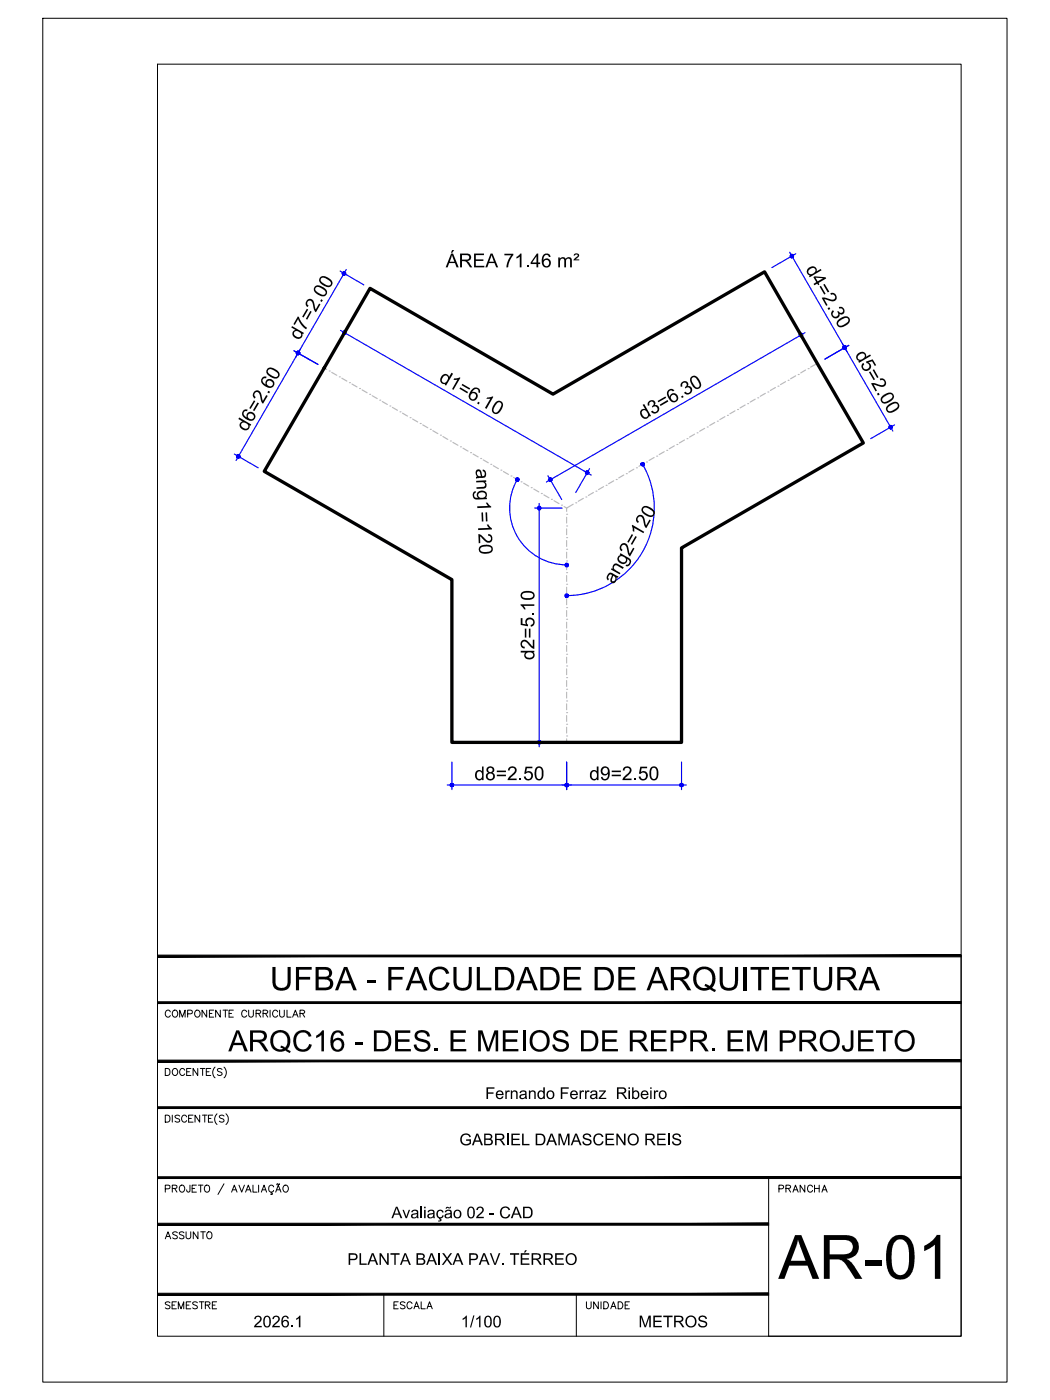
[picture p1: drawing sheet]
<svg xmlns="http://www.w3.org/2000/svg" width="229mm" height="305mm" viewBox="0 0 229 305" stroke-linecap="round" stroke-linejoin="round" font-family="sans-serif">
<!-- layer: ARQ_EIXO CINZA 04 -->
<g fill="none" stroke="#bababa" stroke-width=".25">
<path d="M177.9 79.1l-1.4 .8M70.6 80.1l.5 .3M71.7 80.8h.1M72.2 81.1l1.1 .6M73.9 82h.1M74.4 82.3l1.1 .7M76.1 83.3h.1M76.6 83.6l1.1 .6M78.3 84.6h.1M78.8 84.9l1.1 .6M80.5 85.9h.1M81 86.1l1.1 .7"/>
<path d="M82.7 87.1h.1M83.2 87.4l1.1 .7M84.9 88.4h.1M85.4 88.7l1.1 .6M87.1 89.7h.1M87.6 90l1.1 .6M89.3 90.9h.1M89.8 91.2l1.1 .7M91.5 92.2h.1M92 92.5l1.1 .6M93.7 93.5h.1M94.2 93.8l1.1 .6"/>
<path d="M95.9 94.7h.1M96.4 95l1.1 .7M98 96h.1M98.6 96.3l1.1 .6M100.2 97.3h.1M100.8 97.6l1.1 .6M102.4 98.6h.1M103 98.8l1.1 .7M104.6 99.8h.1M142.4 99.6l-1.1 .6M143 99.3h.1M144.6 98.3l-1.1 .7"/>
<path d="M145.2 98h.1M146.8 97.1l-1.1 .6M147.4 96.8h.1M149 95.8l-1.1 .6M149.6 95.5h.1M151.2 94.5l-1.1 .7M151.8 94.2h.1M153.4 93.3l-1.1 .6M155.6 92l-1.1 .6M156.2 91.7h.1M157.8 90.7l-1.1 .7M158.4 90.4h.1"/>
<path d="M160 89.5l-1.1 .6M160.6 89.2h.1M162.2 88.2l-1.1 .6M162.8 87.9h.1M164.4 86.9l-1.1 .6M165 86.6h.1M166.6 85.6l-1.1 .7M167.2 85.3h.1M168.8 84.4l-1.1 .6M169.4 84.1h.1M171 83.1l-1.1 .6M171.6 82.8h.1"/>
<path d="M173.2 81.8l-1.1 .7M173.8 81.5h.1M175.4 80.6l-1.1 .6M175.9 80.3h.1M105.2 100.1l1.1 .7M109.1 102.4h.1M109.6 102.7l1.1 .6M111.3 103.6h.1M111.8 103.9l1.1 .7M113.5 104.9h.1M114 105.2l1.1 .6M115.7 106.2h.1"/>
<path d="M116.2 106.5l1.1 .6M117.9 107.4h.1M118.4 107.7l1.1 .7M120.1 108.7h.1M120.6 109l1.1 .6M122.3 110h.1M122.8 110.3l.6 .3M123.4 119.6h.1M123.4 117.1h.1M123.4 114.5h.1M123.4 112h.1M123.4 112.6v1.3"/>
<path d="M123.4 115.1v1.3M123.4 117.7v1.3M124.8 109.8l-1.4 .8v.7M125.3 109.5h.1M127 108.5l-1.1 .6M127.6 108.2h.1M129.2 107.2l-1.1 .7M129.8 106.9h.1M131.4 106l-1.1 .6M132 105.7h.1M133.6 104.7l-1.1 .6M134.2 104.4h.1"/>
<path d="M135.8 103.4l-1.1 .7M136.4 103.1h.1M138 102.2l-1.1 .6M138.6 101.9h.1M140.2 100.9l-1.1 .6M140.8 100.6h.1M123.4 139.9h.1M123.4 137.4h.1M123.4 134.8h.1M123.4 132.3h.1M123.4 129.8h.1M123.4 127.2h.1"/>
<path d="M123.4 124.7h.1M123.4 122.1h.1M123.4 120.2v1.3M123.4 122.8v1.2M123.4 125.3v1.3M123.4 127.8v1.3M123.4 130.4v1.3M123.4 132.9v1.3M123.4 135.5v1.2M123.4 138v1.3M123.4 157.7h.1M123.4 155.2h.1"/>
<path d="M123.4 152.6h.1M123.4 150.1h.1M123.4 147.5h.1M123.4 145h.1M123.4 142.5h.1M123.4 140.5v1.3M123.4 143.1v1.3M123.4 145.6v1.3M123.4 148.2v1.2M123.4 150.7v1.3M123.4 153.2v1.3M123.4 155.8v1.3"/>
<path d="M123.4 158.3v1.3M123.4 160.2h.1M123.4 160.9v.7"/>
</g>
<!-- layer: COTA AZUL -->
<g fill="none" stroke="#00f" stroke-width=".25">
<path d="M74 59l5.2 3M75.4 58.7l-11 19M171.9 54.9l22.5 39M173.3 55.2l-5.2 3.1M64 76.4l5.2 2.9M65.4 76l-14 24.2M74.1 71.9l54.6 31.5M75.5 71.5l-3 5.3M173.9 72.1l3 5.2M175.3 72.4l-56.3 32.5M184.8 75.2l-5.2 3M51 98.8l5.2 3.1"/>
<path d="M194.8 92.5l-5.2 3M112.6 104.4a12.4 12.4 0 0 0 10.8 18.6M116.4 110.6h6M117.4 109.6v53M119.3 103.6l3 5.2M128.4 102l-3.1 5.2M139.9 101.1a19.1 19.1 0 0 1-16.5 28.6M97.4 170.9h52M98.4 165.9v6M116.4 161.6h6M123.4 165.9v6M148.4 165.9v6"/>
</g>
<g fill="#00f" stroke="#00f" stroke-width=".22">
<path d="M74.7 72.2l-.1 .2h.4zM74.6 72.4h.4l-.3 .2zM74.7 72.6l.1 .1 .2-.3z"/>
<path d="M75 72.4l-.2 .3 .2 .1zM75 72.4l.2 .3-.2 .1zM75 72.4l.2 .3 .1-.1z"/>
<path d="M75 72.4l.3 .2 .1-.2zM75 72.4l.3-.2 .1 .2zM75.2 72.1l-.2 .3 .3-.2z"/>
<path d="M75 72v.4l.2-.3zM74.8 72.1l.2-.1v.4zM74.8 72.1l-.1 .1 .3 .2z"/>
<path d="M127.8 102.9l.3 .2 .1-.2zM127.8 102.9l.3-.2 .1 .2zM128 102.6l-.2 .3 .3-.2z"/>
<path d="M127.8 102.5v.4l.2-.3zM127.6 102.6l.2-.1v.4zM127.6 102.6l-.1 .1 .3 .2z"/>
<path d="M127.5 102.7v.2h.3zM127.5 102.9h.3l-.3 .2zM127.5 103.1l.1 .1 .2-.3z"/>
<path d="M127.8 102.9l-.2 .3 .2 .1zM127.8 102.9l.2 .3-.2 .1zM127.8 102.9l.2 .3 .1-.1z"/>
<path d="M117.2 110.3l.2 .3v-.4zM117.2 110.3l.2 .3-.3-.2zM117.1 110.4l-.1 .2h.4z"/>
<path d="M117 110.6l.1 .2 .3-.2zM117.1 110.8l.3-.2-.2 .4zM117.4 110.6l-.2 .4h.2z"/>
<path d="M117.4 110.6v.4h.2zM117.4 110.6l.3 .2-.1 .2zM117.4 110.6l.3 .2 .1-.2z"/>
<path d="M117.4 110.6h.4l-.1-.2zM117.6 110.3l.1 .1-.3 .2zM117.4 110.2v.4l.2-.3z"/>
<path d="M117.4 161.6v.4l.2-.1zM117.4 161.6l.3 .2-.1 .1zM117.4 161.6l.3 .2 .1-.2z"/>
<path d="M117.4 161.6h.4l-.1-.2zM117.6 161.3l.1 .1-.3 .2zM117.4 161.2v.4l.2-.3z"/>
<path d="M117.2 161.3l.2 .3v-.4zM117.2 161.3l.2 .3-.3-.2zM117.1 161.4l-.1 .2h.4z"/>
<path d="M117 161.6l.1 .2 .3-.2zM117.1 161.8l.3-.2-.2 .3zM117.4 161.6l-.2 .3 .2 .1z"/>
<path d="M119.5 104.6l.1 .2 .2-.4zM119.8 104.4v.4h-.2zM119.8 104.4v.4h.2z"/>
<path d="M119.8 104.4l.2 .4 .1-.2zM119.8 104.4h.4l-.1 .2zM119.8 104.4h.4l-.1-.1z"/>
<path d="M120 104.1l-.2 .3 .3-.1zM119.8 104.1h.2l-.2 .3zM119.6 104.1l.2 .3v-.3z"/>
<path d="M119.6 104.1l-.1 .2 .3 .1zM119.5 104.3l.3 .1h-.4zM119.4 104.4l.1 .2 .3-.2z"/>
<path d="M174 73.1l.2 .2 .2-.4zM174.4 72.9v.4h-.2zM174.4 72.9v.4h.2z"/>
<path d="M174.4 72.9l.2 .4 .1-.2zM174.4 72.9h.4l-.1 .2zM174.4 72.9h.4l-.1-.1z"/>
<path d="M172.2 55.4l-.1 .2 .3 .2zM172.1 55.6l.3 .2h-.4zM172 55.8l.1 .2 .3-.2z"/>
<path d="M172.1 56l.1 .1 .2-.3zM172.4 55.8v.3h-.2zM172.4 55.8v.3h.2z"/>
<path d="M172.4 55.8l.2 .3 .1-.1zM172.4 55.8h.4l-.1 .2zM172.4 55.8h.4l-.1-.2z"/>
<path d="M172.6 55.4l-.2 .4 .3-.2zM172.4 55.4h.2l-.2 .4zM172.2 55.4l.2 .4v-.4z"/>
<path d="M183.9 75.7l.2 .3 .1-.1zM183.9 75.7h.4l-.1 .2zM183.9 75.7h.4l-.1-.2z"/>
<path d="M184.1 75.4l-.2 .3 .3-.2zM183.9 75.3l.2 .1-.2 .3zM183.7 75.4l.2 .3v-.4z"/>
<path d="M183.6 75.5l.3 .2-.2-.3zM183.6 75.5l.3 .2h-.4zM183.5 75.7l.1 .2 .3-.2z"/>
<path d="M183.6 75.9l.1 .1 .2-.3zM183.9 75.7v.3h-.2zM183.9 75.7v.3h.2z"/>
<path d="M183.6 75.5l.3 .2-.2-.3zM183.6 75.5l.3 .2h-.4zM183.5 75.7l.1 .2 .3-.2z"/>
<path d="M183.6 75.9l.1 .1 .2-.3zM183.9 75.7v.3h-.2zM183.9 75.7v.3h.2z"/>
<path d="M183.9 75.7l.2 .3 .1-.1zM183.9 75.7h.4l-.1 .2zM183.9 75.7h.4l-.1-.2z"/>
<path d="M184.1 75.4l-.2 .3 .3-.2zM183.9 75.3l.2 .1-.2 .3zM183.7 75.4l.2 .3v-.4z"/>
<path d="M193.9 93l.2 .3 .1-.1zM193.9 93h.4l-.1 .2zM193.9 93h.4l-.1-.2z"/>
<path d="M194.1 92.7l-.2 .3 .3-.2zM193.9 92.6l.2 .1-.2 .3zM193.7 92.7l.2 .3v-.4z"/>
<path d="M193.7 92.7l-.1 .1 .3 .2zM193.6 92.8l.3 .2h-.4zM193.5 93l.1 .2 .3-.2z"/>
<path d="M193.6 93.2l.1 .1 .2-.3zM193.9 93v.4l-.2-.1zM193.9 93v.4l.2-.1z"/>
<path d="M64.9 76.5v.3l.2-.3zM64.7 76.5h.2v.3zM64.7 76.5l-.1 .2 .3 .1z"/>
<path d="M64.6 76.7l-.1 .1h.4zM64.5 76.8h.4l-.3 .2zM64.6 77l.1 .2 .2-.4z"/>
<path d="M64.9 76.8l-.2 .4h.2zM64.9 76.8l.2 .4h-.2zM64.9 76.8l.2 .4 .1-.2z"/>
<path d="M64.9 76.8l.3 .2 .1-.2zM64.9 76.8l.3-.1 .1 .1zM65.1 76.5l-.2 .3 .3-.1z"/>
<path d="M51.9 99.4l-.2 .3h.2zM51.9 99.4l.2 .3h-.2zM51.9 99.4l.2 .3 .1-.1z"/>
<path d="M51.9 99.4l.3 .2 .1-.2zM51.9 99.4l.3-.2 .1 .2zM52.1 99.1l-.2 .3 .3-.2z"/>
<path d="M51.9 99v.4l.2-.3zM51.7 99.1l.2-.1v.4zM51.7 99.1l-.1 .1 .3 .2z"/>
<path d="M51.6 99.2l-.1 .2h.4zM51.5 99.4h.4l-.3 .2zM51.6 99.6l.1 .1 .2-.3z"/>
<path d="M64.9 76.8l-.2 .4h.2zM64.9 76.8l.2 .4h-.2zM64.9 76.8l.2 .4 .1-.2z"/>
<path d="M64.9 76.8l.3 .2 .1-.2zM64.9 76.8l.3-.1 .1 .1zM65.1 76.5l-.2 .3 .3-.1z"/>
<path d="M64.9 76.5v.3l.2-.3zM64.7 76.5h.2v.3zM64.7 76.5l-.1 .2 .3 .1z"/>
<path d="M64.6 76.7l-.1 .1h.4zM64.5 76.8h.4l-.3 .2zM64.6 77l.1 .2 .2-.4z"/>
<path d="M74.9 59.1v.4l.2-.3zM74.7 59.2l.2-.1v.4zM74.5 59.4l.4 .1-.2-.3z"/>
<path d="M74.5 59.4v.1h.4zM74.5 59.5h.4l-.4 .2zM74.5 59.7l.2 .2 .2-.4z"/>
<path d="M74.9 59.5l-.2 .4h.2zM74.9 59.5l.2 .4h-.2zM74.9 59.5l.2 .4 .1-.2z"/>
<path d="M74.9 59.5l.3 .2 .1-.2zM74.9 59.5l.3-.1 .1 .1zM75.1 59.2l-.2 .3 .3-.1z"/>
<path d="M123.4 170.9h.3v-.2zM123.6 170.6l.1 .1-.3 .2zM123.4 170.6v.3l.2-.3z"/>
<path d="M123.2 170.6l.2 .3v-.3zM123.2 170.6l.2 .3-.3-.2zM123.1 170.7l-.1 .2h.4z"/>
<path d="M123 170.9l.1 .2 .3-.2zM123.1 171.1l.3-.2-.2 .3zM123.4 170.9l-.2 .3 .2 .1z"/>
<path d="M123.4 170.9v.4l.2-.1zM123.4 170.9l.3 .2-.1 .1zM123.4 170.9l.3 .2v-.2z"/>
<path d="M98 170.9v.2l.4-.2zM98 171.1l.4-.2-.2 .3zM98.4 170.9l-.2 .3 .2 .1z"/>
<path d="M98.4 170.9v.4l.2-.1zM98.4 170.9l.3 .2-.1 .1zM98.4 170.9l.3 .2 .1-.2z"/>
<path d="M98.4 170.9h.4l-.1-.2zM98.6 170.6l.1 .1-.3 .2zM98.4 170.6v.3l.2-.3z"/>
<path d="M98.2 170.6l.2 .3v-.3zM98.2 170.6l.2 .3-.4-.2zM98 170.7v.2h.4z"/>
<path d="M148.4 170.9h.4l-.1-.2zM148.5 170.6l.2 .1-.3 .2zM148.4 170.6v.3l.1-.3z"/>
<path d="M148.2 170.6l.2 .3v-.3zM148 170.7l.2-.1 .2 .3zM148 170.7v.2h.4z"/>
<path d="M148 170.9v.2l.4-.2zM148 171.1l.4-.2-.2 .3zM148.4 170.9l-.2 .3 .2 .1z"/>
<path d="M148.4 170.9v.4l.1-.1zM148.4 170.9l.3 .2-.2 .1zM148.4 170.9l.3 .2 .1-.2z"/>
<path d="M123 170.9l.1 .2 .3-.2zM123.1 171.1l.3-.2-.2 .3zM123.4 170.9l-.2 .3 .2 .1z"/>
<path d="M123.4 170.9v.4l.2-.1zM123.4 170.9l.3 .2-.1 .1zM123.4 170.9l.3 .2v-.2z"/>
<path d="M123.4 170.9h.3v-.2zM123.6 170.6l.1 .1-.3 .2zM123.4 170.6v.3l.2-.3z"/>
<path d="M123.2 170.6l.2 .3v-.3zM123.2 170.6l.2 .3-.3-.2zM123.1 170.7l-.1 .2h.4z"/>
<path d="M112.6 104.1v.3l.2-.3zM112.4 104.1h.2v.3zM112.4 104.1l-.1 .1 .3 .2z"/>
<path d="M112.3 104.2v.2h.3zM112.3 104.4h.3l-.3 .2zM112.3 104.6l.1 .1 .2-.3z"/>
<path d="M112.6 104.4l-.2 .3 .2 .1zM112.6 104.4l.2 .3-.2 .1zM112.6 104.4l.2 .3 .1-.1z"/>
<path d="M112.6 104.4l.3 .2 .1-.2zM112.6 104.4l.3-.2 .1 .2zM112.8 104.1l-.2 .3 .3-.2z"/>
<path d="M123.4 123h.3v-.1zM123.6 122.7l.1 .2-.3 .1zM123.4 122.6v.4l.2-.3z"/>
<path d="M123.2 122.7l.2 .3v-.4zM123.2 122.7l.2 .3-.3-.1zM123.1 122.9l-.1 .1h.4z"/>
<path d="M123 123l.1 .2 .3-.2zM123.1 123.2l.3-.2-.2 .4zM123.4 123l-.2 .4h.2z"/>
<path d="M123.4 123v.4h.2zM123.4 123l.3 .2-.1 .2zM123.4 123l.3 .2v-.2z"/>
<path d="M123 129.7l.1 .2 .3-.2zM123.1 129.9l.3-.2-.2 .3zM123.4 129.7l-.2 .3 .2 .1z"/>
<path d="M123.4 129.7v.4l.2-.1zM123.4 129.7l.3 .2-.1 .1zM123.4 129.7l.3 .2v-.2z"/>
<path d="M123.4 129.7h.3v-.2zM123.6 129.4l.1 .1-.3 .2zM123.4 129.3v.4l.2-.3z"/>
<path d="M123.2 129.4l.2 .3v-.4zM123.2 129.4l.2 .3-.3-.2zM123.1 129.5l-.1 .2h.4z"/>
<path d="M139.6 100.9l.3 .2-.2-.3zM139.6 100.9l.3 .2h-.4zM139.5 101.1l.1 .2 .3-.2z"/>
<path d="M139.6 101.3l.1 .1 .2-.3zM139.9 101.1v.3h-.2zM139.9 101.1v.3h.2z"/>
<path d="M139.9 101.1l.2 .3 .2-.1zM139.9 101.1h.4v.2zM139.9 101.1h.4v-.2z"/>
<path d="M140.1 100.8l-.2 .3 .4-.2zM139.9 100.7l.2 .1-.2 .3zM139.7 100.8l.2 .3v-.4z"/>
</g>
<!-- layer: 0 -->
<path d="M80.6 62.8l39.8 23 46.1-26.6 21.5 37.2-39.6 22.9v42.3h-50v-35.4l-40.9-23.6z" fill="none" stroke="#000" stroke-width=".72"/>
<!-- layer: MRG_EXTERNA -->
<path d="M9.3 4h209.9v296.9h-209.9z" fill="none" stroke="#000" stroke-width=".22"/>
<!-- layer: MRG_INTERNA -->
<path d="M34.3 14h175v276.9h-175z" fill="none" stroke="#000" stroke-width=".22"/>
<!-- layer: SIMB_01 -->
<g fill="#000" stroke="#000" stroke-width=".22">
<path d="M34.3 218.1v.4l175-.4zM34.3 218.5l175-.4v.4z"/>
<path d="M34.3 207.9v.4l175-.4zM34.3 208.3l175-.4v.4z"/>
<path d="M34.3 230.8v.4l175-.4zM34.3 231.2l175-.4v.4z"/>
<path d="M34.3 256.2v.4l175-.4zM34.3 256.6l175-.4v.4z"/>
<path d="M34.3 241v.3l175-.3zM34.3 241.3l175-.3v.3z"/>
<path d="M34.3 266.3v.4l133-.4zM34.3 266.7l133-.4v.4z"/>
<path d="M34.3 282h133v-.4zM34.3 281.6h133l-133 .4z"/>
</g>
<g fill="none" stroke="#000" stroke-width=".22">
<path d="M45 219.9v1.5l-1-1.5v1.5M46.5 219.9h-.9v1.5h.9M48 219.9v1.5l-1.1-1.5v1.5M48.6 219.9h1M49.1 219.9v1.5M50.8 219.9h-.9v1.5h.9M54.1 219.9v1.1l.5 .4h.3l.3-.4v-1.1M58.8 219.9v1.5M60.9 219.9v1.1l.4 .4 .5-.2 .1-1.3M62.5 219.9v1.5h.9M209.3 208.1v82.8h-42v-34.5M36 232.6h.5a.82 .82 0 0 1 .5 .8 .82 .82 0 0 1-.5 .7h-.5z"/>
<path d="M37.1 220.3a.56 .56 0 0 0-.7-.4 .56 .56 0 0 0-.4 .6 .63 .63 0 0 0 .2 .8 .63 .63 0 0 0 .9-.2M37.7 220.1a.72 .72 0 0 1 1 .2 .72 .72 0 0 1-.3 1.1 .72 .72 0 0 1-.9-.4 .72 .72 0 0 1 .2-.9zM37.7 232.8a.72 .72 0 0 1 1 .2 .72 .72 0 0 1-.3 1.1 .72 .72 0 0 1-.9-.4 .72 .72 0 0 1 .2-.9zM39.1 221.4v-1.5l.6 1.5 .6-1.5v1.5M40.2 233a.56 .56 0 0 0-.6-.4 .56 .56 0 0 0-.5 .6 .63 .63 0 0 0 .3 .8 .63 .63 0 0 0 .8-.2M40.6 233.3h.6M40.9 220.7l.9-.1v-.5l-.3-.2h-.6v1.5M41.6 232.6h-1v1.5h1M42.7 220a.71 .71 0 0 1 .9 .7 .71 .71 0 0 1-.9 .7l-.3-.5v-.4zM43.1 232.6v1.5l-1.1-1.5v1.5M43.6 232.6h1M44.1 232.6v1.5"/>
<path d="M44.9 233.3h.6M45.6 220.6h.5M45.9 232.6h-1v1.5h1M46.8 232.3a1.57 1.57 0 0 0 0 2.4M48.3 232.8l-.3-.2-.7 .2 .2 .4 .5 .2 .3 .3v.2l-.3 .2-.7-.2M48.8 232.3a1.57 1.57 0 0 1 0 2.4M49.9 220.6h.5M53.7 220.3a.56 .56 0 0 0-.6-.4 .56 .56 0 0 0-.5 .6 .63 .63 0 0 0 .3 .8 .63 .63 0 0 0 .8-.2M55.8 220.6h.8l.2-.4-.4-.3h-.6v1.5M56.3 220.6l.5 .8M57.3 220.6h.8l.2-.4-.4-.3h-.6v1.5M57.8 220.6l.5 .8"/>
<path d="M60.5 220.3a.56 .56 0 0 0-.7-.4 .56 .56 0 0 0-.4 .6 .63 .63 0 0 0 .2 .8 .63 .63 0 0 0 .9-.2M63.7 221.4l.6-1.5 .6 1.5M63.9 220.9h.7M65.3 220.6h.9l.1-.4-.3-.3h-.7v1.5M65.8 220.6l.5 .8M36 242.8h.5a.82 .82 0 0 1 .5 .7 .82 .82 0 0 1-.5 .8h-.5zM36 258.8l.9-.1 .1-.6-1-.1v1.5M37.5 258.7l1-.1v-.5l-1-.1v1.5M37.5 242.8v1.5M38 258.7l.5 .8M39.1 243l-.3-.2-.7 .2 .2 .4 .7 .3 .1 .2v.2l-.3 .2-.7-.2M39.2 258.2a.72 .72 0 0 1 1 .2 .72 .72 0 0 1-.3 1.1 .72 .72 0 0 1-.9-.4 .72 .72 0 0 1 .2-.9z"/>
<path d="M40.6 243.2a.56 .56 0 0 0-.6-.4 .56 .56 0 0 0-.5 .6 .63 .63 0 0 0 .3 .8 .63 .63 0 0 0 .8-.2M41.1 243.5h.6M41.4 258l-.1 1.4-.4 .1-.2-.1-.1-.4M41.8 258.7h.6M42 242.8h-.9v1.5h.9M42.8 258h-1v1.5h1M43.2 258h1M43.5 242.8v1.5l-1-1.5v1.5M43.7 258v1.5M44.1 242.8h1M44.6 242.8v1.5M44.6 258.2a.63 .63 0 0 1 .8-.1 .63 .63 0 0 1 .2 .9 .57 .57 0 0 1-.5 .6 .57 .57 0 0 1-.6-.6z"/>
<path d="M45.4 243.5h.5M46.3 242.8h-.9v1.5h.9M47.2 242.5a1.57 1.57 0 0 0 0 2.3M48.8 243l-.4-.2-.6 .2 .1 .4 .7 .3 .2 .2v.2l-.4 .2-.6-.2M48.8 257.7l-1.3 2.4M49.2 242.5a1.57 1.57 0 0 1 0 2.3M50.4 259.5l.6-1.5 .6 1.5M50.7 259h.7M52 258l.6 1.5 .6-1.5M53.5 259.5l.6-1.5 .6 1.5M53.7 259h.7M55.1 258v1.5h.9"/>
<path d="M56.3 258v1.5M56.9 259.5l.6-1.5 .5 1.5M57.1 259h.7M59.1 259.5v.3l.2 .2h-.4M59.6 258.4a.6 .6 0 0 0-.9-.3 .6 .6 0 0 0-.2 .9 .54 .54 0 0 0 .4 .5 .54 .54 0 0 0 .7-.3M60 259.5l.6-1.5 .6 1.5M60.2 259h.8M60.3 257.8l-.1 .1M60.3 257.8h.2M60.5 257.8l.1 .1M60.6 257.9h.2M60.9 257.7l-.1 .2"/>
<path d="M61.8 258.2a.72 .72 0 0 1 1 .2 .72 .72 0 0 1-.3 1.1 .72 .72 0 0 1-.9-.4 .72 .72 0 0 1 .2-.9zM83.6 281.8v9.1M125.5 281.8v9.1"/>
</g>
<text font-size="13.3" x="169.5" y="278.4">AR-01</text>
<text font-size="7.1" x="58.8" y="215.6">UFBA - FACULDADE DE ARQUITETURA</text>
<text font-size="6.4" x="49.7" y="228.9">ARQC16 - DES. E MEIOS DE REPR. EM PROJETO</text>
<g font-size="4.4">
<text x="168.3" y="260.7">PRANCHA</text>
<text x="34.9" y="270.9">ASSUNTO</text>
<text x="34.9" y="286.1">SEMESTRE</text>
<text x="84.7" y="286.1">ESCALA</text>
<text x="126.3" y="286.1">UNIDADE</text>
</g>
<g font-size="4.2">
<text x="97.1" y="58.2">ÁREA 71.46 m²</text>
<text x="175.3" y="58.6" transform="rotate(60 175.3 58.6)">d4=2.30</text>
<text x="65.2" y="74.3" transform="rotate(-60 65.2 74.3)">d7=2.00</text>
<text x="186" y="77.2" transform="rotate(60 186 77.2)">d5=2.00</text>
<text x="95.4" y="82.9" transform="rotate(30 95.4 82.9)">d1=6.10</text>
<text x="53.7" y="94.1" transform="rotate(-60 53.7 94.1)">d6=2.60</text>
<text x="140" y="91.6" transform="rotate(-30 140 91.6)">d3=6.30</text>
<text x="103.5" y="102.1" transform="rotate(88 103.5 102.1)">ang1=120</text>
<text x="133.6" y="127.3" transform="rotate(-60 133.6 127.3)">ang2=120</text>
<text x="116.3" y="143.7" transform="rotate(-90 116.3 143.7)">d2=5.10</text>
<text x="103.3" y="169.8">d8=2.50</text>
<text x="128.3" y="169.8">d9=2.50</text>
</g>
<g font-size="3.5">
<text x="105.6" y="239.3">Fernando Ferraz Ribeiro</text>
<text x="100" y="249.3">GABRIEL DAMASCENO REIS</text>
<text x="85.2" y="265.2">Avaliação 02 - CAD</text>
<text x="75.6" y="275.4">PLANTA BAIXA PAV. TÉRREO</text>
<text x="55.2" y="289">2026.1</text>
<text x="100.3" y="289">1/100</text>
<text x="139" y="289">METROS</text>
</g>
</svg>
